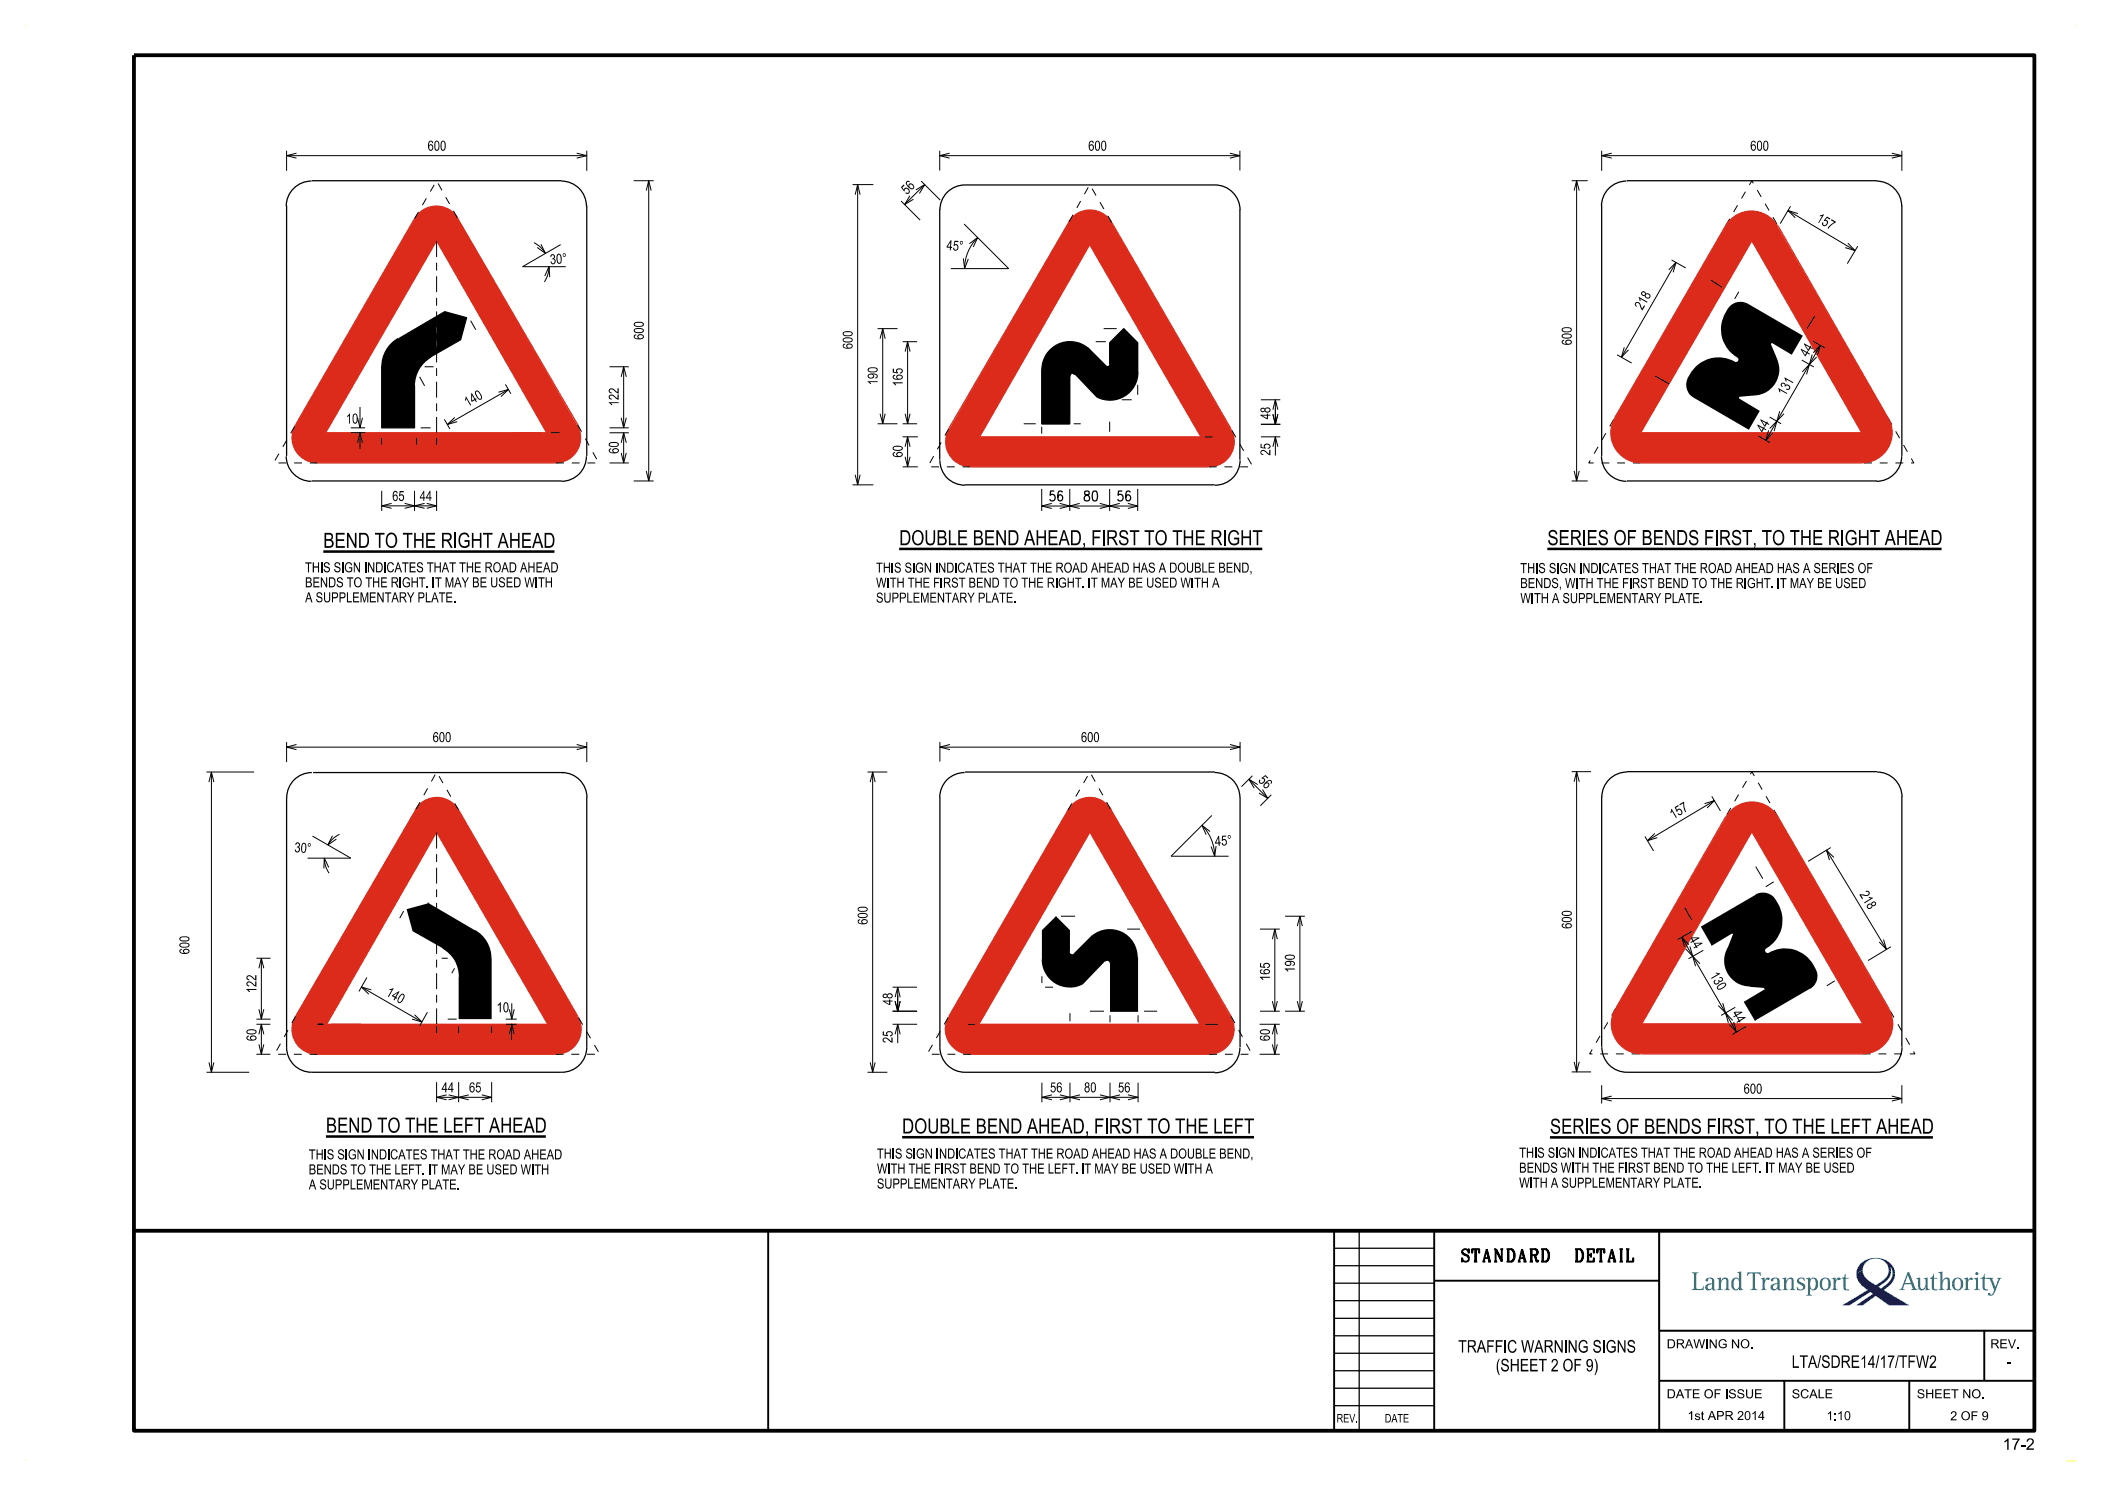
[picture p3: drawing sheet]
<svg xmlns="http://www.w3.org/2000/svg" width="420mm" height="297mm" viewBox="0 0 420 297" stroke-linecap="round" stroke-linejoin="round" font-family="sans-serif">
<g fill="#dc2a1b">
<path d="M83.5 42.9l-.6 .8-23.8 41.3a5 5 0 0 0 4.3 7.5h47.7a5 5 0 0 0 4.3-7.5l-23.8-41.3a5 5 0 0 0-8.1-.8zM87.3 48.1l22 38.4h-44.2z" fill-rule="evenodd"/>
<path d="M214.5 43.3l-.9 1.2-23.9 41.3a5 5 0 0 0 4.4 7.5h47.6a5 5 0 0 0 4.4-7.5l-23.9-41.3a5 5 0 0 0-7.7-1.2zM217.8 48.9l22.3 38.4h-44.3z" fill-rule="evenodd"/>
<path d="M345.8 44.1l-.9 1.1-22.1 38.3a6 6 0 0 0 5.2 9h44.3a6 6 0 0 0 5.1-9l-22.1-38.3a6 6 0 0 0-9.5-1.1zM350.2 48.1l22 38.4h-44.2z" fill-rule="evenodd"/>
<path d="M84 160.7l-1 1.2-23.9 41.3a5 5 0 0 0 4.4 7.5h47.7a5 5 0 0 0 4.3-7.5l-23.8-41.3a5 5 0 0 0-7.7-1.2zM87.3 166.3l22.2 38.4h-44.2z" fill-rule="evenodd"/>
<path d="M214.5 160.7l-1 1.2-23.8 41.3a5 5 0 0 0 4.3 7.5h47.7a5 5 0 0 0 4.3-7.5l-23.8-41.3a5 5 0 0 0-7.7-1.2zM217.9 166.3l22 38.4h-44.2z" fill-rule="evenodd"/>
<path d="M346.1 161.9l-1 1.4-22.2 38.3a6 6 0 0 0 5.2 9h44.3a6 6 0 0 0 5.1-9l-22.1-38.3a6 6 0 0 0-9.3-1.4zM350.2 166.2l22.2 38.4h-44.2z" fill-rule="evenodd"/>
</g>
<path d="M26.8 11h379.9v275h-379.9zM26.8 246h379.9" fill="none" stroke="#000" stroke-width=".76" stroke-linecap="butt"/>
<path d="M153.6 246v40M266.7 246v40M286.7 256h45M286.7 246v40M331.7 246v40M331.7 266h75M331.7 276h75M356.7 276v10M381.7 276v10M396.7 266v10" fill="none" stroke="#000" stroke-width=".38"/>
<path d="M5 5h.1M414.9 5h.1M5 292h.1M415 292h-1.9" fill="none" stroke="#ff0" stroke-width=".2"/>
<path d="M266.7 260h20M266.7 256.5h20M266.7 253h20M266.7 249.5h20M271.7 246v40M331.7 246h75v20h-75zM266.7 277.5h20M266.7 274h20M266.7 270.5h20M266.7 267h20M266.7 263.5h20M266.7 280.9h20" fill="none" stroke="#000" stroke-width=".25"/>
<g fill="#008c95">
<path d="M338.2 254.3h1.4l-.3 .1-.2 .3v2.8l.1 .1h.9l.2-.1 .2-.4h.1v.7h-2.4l.4-.3v-2.8l-.1-.3z" fill-rule="evenodd"/>
<path d="M341 255.6l-.1 .3 .2 .2 .3-.1 .2-.5h.3l.3 .2 .1 .8-.6 .1a.71 .71 0 0 0-.8 .5 .71 .71 0 0 0 .5 .9 .71 .71 0 0 0 .9-.5l.2 .4 .6-.1-.4-.2-.1-1.9-.5-.4-.6 .1zM341.5 256.9l.8-.2v.5l-.2 .4-.5 .1-.2-.2-.1-.4z" fill-rule="evenodd"/>
<path d="M343.2 255.5l.8-.2v.7l.5-.6h.8l.2 .5v1.7l.4 .2h-1.2l.4-.3v-1.6l-.2-.3h-.3l-.3 .3-.3 .6v1l.4 .3h-1.2l.4-.2v-1.8z" fill-rule="evenodd"/>
<path d="M347.3 254.3l.8-.2v3.4l.4 .3-.8 .1-.1-.4-.1 .3-.4 .1a1.35 1.35 0 0 1-.8-2.2l.3-.3 .5-.1 .6 .5v-1.2zM346.9 255.6l-.3 .5v1.2a.51 .51 0 0 0 .7 .4 .51 .51 0 0 0 .3-.7l-.1-1.2-.3-.3z" fill-rule="evenodd"/>
<path d="M349.3 254.3h2.7v.7h-.1l-.3-.4-.8-.1v2.9l.2 .3 .4 .1h-1.6l.4-.1 .2-.2v-3l-.8 .1-.2 .4h-.1z" fill-rule="evenodd"/>
<path d="M352 255.5l.8-.2v.6l.5-.5h.4l-.1 .4-.5-.1-.3 .5v1.4l.4 .2h-1.2l.4-.2v-1.9z" fill-rule="evenodd"/>
<path d="M354.2 255.5l.9-.2 .5 .3 .1 2 .4 .2-.5 .1-.3-.4-.4 .4h-.5l-.4-.4a.92 .92 0 0 1 1.1-1h.2v-.6l-.2-.4h-.5l-.3 .6a.28 .28 0 0 1-.3-.2 .28 .28 0 0 1 .2-.4zM354.6 256.8l-.2 .3 .1 .4 .1 .2 .5-.1 .2-.4v-.5z" fill-rule="evenodd"/>
<path d="M356.3 255.5l.8-.2v.7l.3-.4 .3-.2h.7l.2 .5v1.6l.4 .3h-1.2l.3-.3v-1.7l-.1-.2h-.4l-.2 .3-.3 .6v1l.4 .3h-1.2l.4-.2v-1.9z" fill-rule="evenodd"/>
<path d="M359.3 255.7l.6-.4 .8 .1 .1 .6-.6-.5h-.4l-.2 .3 .2 .4 .8 .4 .3 .3v.5l-.4 .4-.4 .1-.9-.1v-.6l.6 .5h.4l.3-.3-.2-.4-1-.6z" fill-rule="evenodd"/>
<path d="M361 255.5l.4 .3v2.9l-.4 .3h1.3l-.5-.4v-1.1l.3 .3 .3 .1a1.35 1.35 0 0 0 .8-2.2l-.6-.4-.4 .1-.3 .3-.1-.4zM362.1 255.7l.1-.1a.79 .79 0 0 1 .8 1.1l-.2 .8a.52 .52 0 0 1-.7 .1 .52 .52 0 0 1-.2-.6v-.9z" fill-rule="evenodd"/>
<path d="M364.2 255.5l.7-.2a1.15 1.15 0 0 1 1.1 1.3h-.5l-.1-.8a.65 .65 0 0 0-.9-.1 .65 .65 0 0 0-.3 .8v.1h-.4l.1-.6z" fill-rule="evenodd"/>
<path d="M363.8 256.6h.4l.2 .8a.64 .64 0 0 0 .8 .2 .64 .64 0 0 0 .3-.8v-.2h.5l-.1 .6-.2 .4a1.11 1.11 0 0 1-1.3 .2 1.11 1.11 0 0 1-.6-1.2z" fill-rule="evenodd"/>
<path d="M366.1 255.5l.9-.2v.6l.2-.4 .4-.2a.29 .29 0 0 1 .3 .5 .28 .28 0 0 1-.5-.1l-.3 .2-.1 .5v1.2l.4 .2h-1.3l.4-.2v-1.9z" fill-rule="evenodd"/>
<path d="M368.8 254.6h.1v.8h.6v.2h-.6v1.8l.2 .3h.5v.2h-.6a.59 .59 0 0 1-.5-.8v-1.5h-.3v-.2l.5-.2z" fill-rule="evenodd"/>
<path d="M381.4 254.2l-1.2 3.2-.6 .4h1.2l-.4-.2 .3-.9h1.4l.3 .9-.4 .2h1.4l-.6-.6-1.2-3zM381.4 254.8l.6 1.7h-1.2z" fill-rule="evenodd"/>
<path d="M383 255.5l.9-.2v1.9l.2 .4h.3l.4-.3 .2-.6-.1-1-.4-.2 .8-.2v2.1l.5 .4-.8 .1v-.6l-.6 .6-.7-.1-.3-.6v-1.4z" fill-rule="evenodd"/>
<path d="M386.5 254.6h.1v.8h.7v.2h-.7v1.9l.3 .2h.4l-.1 .2-.7-.1-.3-.3v-1.9h-.4v-.2l.5-.2z" fill-rule="evenodd"/>
<path d="M387.5 254.3l.8-.2v1.9l.6-.6 .4-.1 .4 .2 .1 2.1 .4 .2h-1.3l.5-.3v-1.6l-.2-.3h-.3l-.3 .3-.3 .6v1.1l.4 .2h-1.2l.4-.2v-3z" fill-rule="evenodd"/>
<path d="M390.2 256.6h.5l.1 .8a.64 .64 0 0 0 .9 .2 .64 .64 0 0 0 .3-.8v-.2h.5l-.1 .6-.3 .4a1.11 1.11 0 0 1-1.3 .2 1.11 1.11 0 0 1-.6-1.2z" fill-rule="evenodd"/>
<path d="M390.6 255.7l.2-.3 .5-.1a1.15 1.15 0 0 1 1.2 1.3h-.5l-.2-.8a.62 .62 0 0 0-.7-.2 .62 .62 0 0 0-.4 .7v.3h-.5l.1-.6z" fill-rule="evenodd"/>
<path d="M392.6 255.5l.8-.2v.6l.2-.4 .5-.2a.27 .27 0 0 1 .2 .5 .27 .27 0 0 1-.5-.1l-.2 .2-.2 .5v1.2l.4 .2h-1.2l.4-.2v-1.9z" fill-rule="evenodd"/>
<path d="M394.6 255.5l.8-.2v2.3l.4 .2h-1.2l.4-.3v-1.7z" fill-rule="evenodd"/>
<path d="M396.6 254.6h.2v.8h1.2v.2h-1.2v1.9l.3 .2h.3l-.1 .2-.8-.2-.2-2.1h-.4v-.2l.6-.2z" fill-rule="evenodd"/>
<path d="M397.4 255.4l1.1 .1a.27 .27 0 0 0-.2 .2 .27 .27 0 0 0 .1 .3l.5 1.2 .6-1.5-.3-.3h1l-.5 .4-1.2 2.9-.4 .3-.5-.1-.2-.2 .1-.3a.28 .28 0 0 1 .3 .1 .28 .28 0 0 1 .1 .2l.4-.1 .3-.8-.8-2.1-.4-.1z" fill-rule="evenodd"/>
<circle cx="395.2" cy="254.5" r=".31"/>
</g>
<g fill="#171c8f">
<path d="M371.1 254.6l1.3-.7a3.6 3.6 0 0 0 2.7 2.9l.4-.3a3.4 3.4 0 0 0 2.1-2.6l.4 .2a3.7 3.7 0 0 1-2.2 2.9l-.3 .2 .5 .3 .8-.5a3 3 0 0 0 1.5-2.4h.5a4 4 0 0 1-2.2 3.2l5 3.1h-4l-2.6-1.9-2.6 1.9h-1.3l3.3-2.3-.5-.4-4.2 2.7h-1.4l5-3.1-.2-.2a3.8 3.8 0 0 1-2-3z" fill-rule="evenodd"/>
<path d="M372.1 252.4a4.3 4.3 0 0 1 6.6 1.4l.1 .8h-.5l-.1-.8-.3-.6 .1 .9-.4-.2a2.63 2.63 0 0 0-2.6-2.4 2.63 2.63 0 0 0-2.6 2.4l-1.3 .7 .3-1.3z" fill-rule="evenodd"/>
</g>
<g fill="none" stroke="#000" stroke-width=".25">
<path d="M62.2 36.2a5.1 5.1 0 0 0-5 5M62.3 36.1h50M112.3 36.2a5 5 0 0 1 4.9 5M325.1 36.2a5 5 0 0 0-5 5M325.2 36.1h50M375.1 36.2a5.1 5.1 0 0 1 5.1 5M57.3 41.1v50M117.3 41.1v50M187.9 41.9v50M187.9 42a5 5 0 0 1 5-5h50a5.1 5.1 0 0 1 5 5M247.9 41.9v50M320.2 41.1v50"/>
<path d="M380.2 41.1v50M79.6 67.7a6.7 6.7 0 0 0-3.3 5.6v12.2h6.6v-8.4a6.7 6.7 0 0 1 3.2-5.8l6-3.4 1.2-4.4-4.4-1.2-9.2 5.4M209.8 70a5.7 5.7 0 0 1 7.7-.5l3.6 3.6a.44 .44 0 0 0 .5 .2 .44 .44 0 0 0 .2-.6v-4.2l2.8-2.8 2.8 2.8v5.8a5.5 5.5 0 0 1-8.1 5l-4.5-4.6-.1 .1a.48 .48 0 0 0-.5-.1 .48 .48 0 0 0-.3 .4v9.6h-5.7v-10.8a6 6 0 0 1 1.6-3.9zM57.2 91.2a5.1 5.1 0 0 0 5 5M62.3 96.1h50M117.2 91.2a5 5 0 0 1-4.9 5M187.9 92a4.9 4.9 0 0 0 5 5M192.9 96.9h50M208.2 84.7h5.7M247.9 92a5 5 0 0 1-5 5M320.1 91.2a5 5 0 0 0 5 5M325.2 96.1h50"/>
<path d="M380.2 91.2a5.1 5.1 0 0 1-5.1 5M57.3 159.3v50a5 5 0 0 0 5 5h50a5 5 0 0 0 5-5v-50M62.3 154.4a5 5 0 0 0-5 5M62.6 154.4h50M112.3 154.4a5 5 0 0 1 5 5M187.9 159.3v50a5 5 0 0 0 5 5h50M192.8 154.4a4.9 4.9 0 0 0-4.9 5M192.9 154.3h50M242.9 154.4a5 5 0 0 1 5 5M247.9 159.3v50M320.2 159.2v50M325.2 154.2h50"/>
<path d="M325.2 154.3a5.1 5.1 0 0 0-5 5M375.2 154.3a5 5 0 0 1 5 5M380.2 159.2v50M85.5 180.5h.2M63.5 204.7h1.2M221.9 202.1h5.6M221.9 201.9h5.6M247.9 209.4a5.1 5.1 0 0 1-5 5M320.2 209.3a5 5 0 0 0 5 5h50a4.9 4.9 0 0 0 5-5M350.8 203.8h.2"/>
</g>
<g fill="none" stroke="#dc2a1b" stroke-width=".25">
<path d="M82.9 43.7l-23.8 41.2M82.9 43.7a5 5 0 0 1 8.7 0M87.3 48.1l22 38.4h-44.2zM91.5 43.7l24 41.2M213.6 44.5a5 5 0 0 1 8.6 0M213.6 44.5l-23.9 41.2M217.8 48.9l22.3 38.4h-44.3zM222.2 44.5l23.9 41.2M344.9 45.2a6 6 0 0 1 10.4 0M345 45.1l-22.2 38.4M350.2 48.1l22 38.4h-44.2zM355.4 45.1l22 38.4a6 6 0 0 1-5.1 9"/>
<path d="M59.1 85a5 5 0 0 0 4.3 7.5M115.4 85a5 5 0 0 1-4.3 7.5h-47.6M189.7 85.8a5 5 0 0 0 4.4 7.5M194.1 93.3h47.6M246.1 85.8a5 5 0 0 1-4.4 7.5M322.8 83.5a6 6 0 0 0 5.2 9h44.2M83 161.9a5 5 0 0 1 8.7 0M83.1 161.9l-24 41.3a5 5 0 0 0 4.3 7.5h47.7M87.3 166.3l22.2 38.4h-44.2zM91.7 161.9l23.8 41.2M213.5 161.9a5 5 0 0 1 8.7 0M213.5 161.9l-23.8 41.2"/>
<path d="M217.9 166.3l22 38.4h-44.2zM222.1 161.9l24 41.2M345 163.2l-22.1 38.4a6 6 0 0 0 5.2 9M345.1 163.3a6 6 0 0 1 10.3 0M350.2 166.2l22.2 38.4h-44.2zM355.4 163.2l22.2 38.4M115.5 203.2a5 5 0 0 1-4.3 7.5M189.7 203.2a5 5 0 0 0 4.3 7.5M246 203.2a5 5 0 0 1-4.3 7.5h-47.6M328.2 210.6h44.2M377.5 201.6a6 6 0 0 1-5.1 9"/>
</g>
<g fill="none" stroke="#000" stroke-width=".2" stroke-dasharray="1.6 1.6" stroke-linecap="butt">
<path d="M82.9 43.7l4.4-7.6 4.2 7.6M222.2 44.5l-4.4-7.6-4.2 7.6M345 45.1l5.2-9 5.2 9M63.5 92.5h-8.8l4.4-7.6M115.5 84.9l4.2 7.6h-8.6M189.7 85.7l-4.2 7.6h8.6M241.7 93.3h8.8l-4.4-7.6M328 92.5h-10.4l5.2-9M377.4 83.5l5.2 9h-10.4M91.7 161.9l-4.4-7.6-4.2 7.6M213.5 161.9l4.4-7.6 4.2 7.6M355.4 163.2l-5.2-9-5.2 9"/>
<path d="M59.1 203.1l-4.2 7.6h8.6M111.1 210.7h8.8l-4.4-7.6M194.1 210.7h-8.8l4.4-7.6M246.1 203.1l4.2 7.6h-8.6M323 201.6l-5.2 9h10.4M372.4 210.6h10.4l-5.2-9"/>
</g>
<g fill="none" stroke="#000" stroke-width=".2">
<path d="M57.3 30.1v4M57.3 31.1h60M59.3 30.6l-2 .5 2 .5M115.3 30.6l2 .5-2 .5M117.3 30.1v4M126.7 36.1h4M129.2 38.1l.5-2 .5 2M129.7 36.1v60M170.4 36.9h4.2M171 38.9l.5-2 .4 2M171.4 36.9v60M181.9 39.1l-1.1 1.8 1.8-1.1"/>
<path d="M183.1 38l1.8-1.1-1.1 1.8M184.1 36.2l3.9 3.8M184.9 36.9l-4.1 4M187.9 31.1h60M187.9 30.1v4M189.8 30.6l-1.9 .5 1.9 .5M245.9 30.6l2 .5-2 .5M247.9 30.1v4M314.2 36.1h3.2M314.7 38.1l.5-2 .5 2M315.2 36.1v60M320.2 31.1h60"/>
<path d="M320.2 30.1v4M322.2 30.6l-2 .5 2 .5M378.2 30.6l2 .5-2 .5M380.2 30.1v4M106.8 48.5l1.3 .9 .9 1.3M108.1 48.8l.9 1.9-1.6-1.2M108.9 55.2l.8-1.9 .2 2.1M109.7 53.3l-.2 1.6-.7 1.4M112.1 48.9l-7.6 4.4h8.6M180.1 40.2l3.8 3.8M192.6 51.6l.2 2.1 .8-2M192.7 44.8l8.9 8.9h-11.5"/>
<path d="M193.8 48.7l1.6-1.2-.8 1.9M195.4 47.5a8.8 8.8 0 0 0-2.6 6.2M333.6 53.9l1.4-1.4-.5 1.9M334.2 52l2.8 1.5M335 52.5l-10.9 18.9M342 56l2.2 1.4M347.6 58.3l-.8 1.4M357.4 42.1l13.4 8M357.9 41.2l-2 3.5M359.4 42.7l-2-.6 1.5 1.4M369.4 48.6l1.4 1.5-1.9-.6M371.4 49.2l-2.1 3.5"/>
<path d="M83.9 75.3l1 1.8M84.9 73.3h1.8M94.1 64.1l1 1.8M99.7 78.4l1.9-.5-1.4 1.4M101 76.8l1.1 1.9M101.6 77.9l-12.2 6.9M121.8 73.3h3.9M124.2 75.3l.5-2 .5 2M124.7 73.3v12.2M175.4 65.7h4M175.9 67.7l.6-2 .5 2M176.5 65.7v19"/>
<path d="M180.4 68.3h2.9M180.9 70.3l.5-2 .5 2M181.4 68.3v16.4M219 68.3h2.1M220.6 65.7h2.6M224.3 79.9h1.9M227.4 76.9v2M252.1 79.9h3.8M255 79.9v4.9M323.3 70.9l2.9 1.7M324.7 69.4l-.6 2 1.4-1.5M330.9 75.1l2.8 1.6"/>
<path d="M360.2 72l2.4 1.3M360.3 74.3l1.4-1.5-.6 2M362.3 70.9l-.6 1.9 1.4-1.4M362.4 68.2l2.4 1.3M362.5 70.5l1.4-1.5-.6 2M362.8 63.1l-1.6 2.6M363.9 69l-10.9 19M70.1 86.5h2.9M70.1 85.5h2.9M71.5 83.5l.5 2 .5-2M71.5 88.5l.5-2 .5 2M72 81.3v4.2"/>
<path d="M72 86.5v3.2M76.3 87.5v1.4M76.3 98.1v4M82.9 98.1v4M83.3 87.5v1.4M84.1 85.5h2M87.3 87.5v1.4M87.3 98.1v4M88.8 83.8l1.1 1.9M90.9 83.4l-1.5 1.4 2-.5M110.1 86.5h1.8M121.8 86.5h3.9"/>
<path d="M121.8 85.5h3.9M121.8 92.5h3.9M124.2 83.5l.5 2 .5-2M124.2 90.5l.5 2 .5-2M124.2 88.5l.5-2 .5 2M124.7 86.5v6M126.7 96.1h4M129.2 94.1l.5 2 .5-2M170.4 96.9h4.2M171 94.9l.4 2 .5-2M175.4 84.7h4M175.9 82.7l.6 2 .5-2"/>
<path d="M180.4 87.3h3.1M180.4 93.3h3.1M180.4 84.7h2.9M180.9 82.7l.5 2 .5-2M180.9 91.3l.5 2 .5-2M180.9 89.3l.5-2 .5 2M181.4 87.3v6M204.6 84.7h2.4M208.2 85.3v1.4M208.2 97.7v4.4M213.9 97.7v4.4M214.6 84.7h1.4"/>
<path d="M221.8 84.3v2M221.8 97.7v4.4M227.4 97.7v4.4M240.8 87.3h1.7M252.1 87.3h3.8M252.1 84.8h3.8M254.5 82.8l.5 2 .4-2M254.5 81.9l.5-2 .4 2M254.5 89.3l.5-2 .4 2M255 87.3v3.7M314.2 96.1h3.2M314.7 94.1l.5 2 .5-2"/>
<path d="M351.5 87.2l2.4 1.3M353.6 86l-.6 2 1.4-1.5M353.8 85.7l1.4-1.5-.6 2M353.8 83.4l2.3 1.3M355.8 82.2l-.6 2 1.4-1.5M76.3 101.1h11M78.3 100.6l-2 .5 2 .5M80.9 100.6l2 .5-2 .5M84.9 100.6l-2 .5 2 .5M85.3 100.6l2 .5-2 .5M208.2 101.1h19.2M210.3 100.6l-2.1 .5 2.1 .5"/>
<path d="M211.8 100.6l2.1 .5-2.1 .5M215.8 100.6l-1.9 .5 1.9 .5M219.9 100.6l1.9 .5-1.9 .5M223.8 100.6l-2 .5 2 .5M225.5 100.6l1.9 .5-1.9 .5M41.3 154.3h9.5M41.8 156.3l.5-2 .5 2M42.3 154.3v60M57.3 148.3v4M57.3 149.3h60M59.3 148.8l-2 .5 2 .5M115.3 148.8l2 .5-2 .5"/>
<path d="M117.3 148.3v4M173.4 154.3h4M174 156.3l.4-2 .5 2M174.4 154.3v60M187.9 149.3h60M187.9 148.3v3.9M189.9 148.8l-2 .5 2 .5M245.9 148.8l2 .5-2 .5M247.9 148.3v3.9M249.7 155.7l3.7 3.9M250.4 155l-2.2 2.2M251.4 156.8l-1.7-1.1 1 1.8"/>
<path d="M252.4 157.8l1 1.8-1.7-1.1M254.1 158.9l-2.1 2.1M314.2 154.2h3.9M314.7 156.2l.5-2 .5 2M315.2 154.2v60M342.2 159.2l1.7 2.9M62.5 167.1l7.6 4.4h-8.6M64.8 171.5l.3 1.6 .7 1.4M65.7 173.4l-.9-1.9-.1 2.1M66.5 167l-1 1.9 1.7-1.2M67.9 166.8l-1.4 .8-1 1.3M240.3 165a8.7 8.7 0 0 1 2.5 6.1"/>
<path d="M241.9 166.2l-1.6-1.2 .8 1.8M242.3 163l-8.2 8.1h11.5M243.1 169.1l-.3 2-.7-1.9M328.8 167.2l1.8 2.9M330.8 166.6l-1.5 1.4 2-.6M340.7 160.6l2-.6-1.5 1.5M342.7 160l-13.4 8M351 173.2l1.4 2.4M354.6 176.2l-1.6 1M365.1 169.9l12 19.9M366 169.4l-4.5 2.8M366.6 171.4l-1.5-1.5 .6 2"/>
<path d="M51.3 191.5h2.8M51.8 193.5l.4-2 .5 2M52.2 191.5v12.2M72.2 197.3l12.1 7M73.3 195.4l-1.5 2.8M74.2 197.8l-2-.5 1.5 1.4M80.7 182.1l-.8 1.4M88.3 191.5h1.2M90.9 193.5l-.6 1M178.4 197.3h4.9M178.9 199.3l.6-2 .5 2M179.5 197.3v4.8"/>
<path d="M208.3 195.1v1.4M208.9 197.3h1.6M212.1 183.1h2.8M225.3 185.7h2.6M251.9 185.7h3.9M254.4 187.7l.4-2 .5 2M254.8 185.7v16.4M256.9 183.1h3.9M259.3 185.1l.6-2 .4 2M259.9 183.1v19M336.7 188.2l-.5-.9 8.7 15.2M336.8 181.4l1.4 2.4"/>
<path d="M337.6 188.8l-1.4-1.5 .6 2M337.8 189.2l.6 1.9-1.4-1.5M338.3 186.1l-3 1.7M339.8 192.6l-1.4-1.5 .5 2M340.5 189.9l-3 1.7M366.8 196l-1.6 1M376.5 187.8l.6 2-1.4-1.5M378 189.2l-4.5 2.8M41.3 214.3h8.5M41.8 212.3l.5 2 .5-2M51.3 204.7h2.7M51.3 210.7h2.7"/>
<path d="M51.3 203.7h2.8M51.8 206.7l.4-2 .5 2M51.8 201.7l.4 2 .5-2M51.8 208.7l.4 2 .5-2M52.2 204.7v6M82.9 202.8l1.4 1.5-1.9-.6M85.4 202.3l-1.5 2.8M87.3 205.1v1.4M87.3 216.3v4M87.3 219.3h11M89.3 218.8l-2 .5 2 .5M89.5 203.7h1.8"/>
<path d="M89.7 218.8l2 .5-2 .5M91.7 205.1v1.4M91.7 216.3v4M93.7 218.8l-2 .5 2 .5M96.3 218.8l2 .5-2 .5M98.3 205.1v1.4M98.3 216.3v4M101.1 203.7h2.2M101.1 204.7h2.2M101.8 201.7l.5 2 .5-2M101.8 206.7l.5-2 .5 2M102.3 200.5v3.2"/>
<path d="M102.3 204.7v3.2M173.4 214.3h4M174 212.3l.4 2 .5-2M178.4 202.1h4.9M178.4 204.7h4.9M178.9 200.1l.6 2 .5-2M178.9 206.7l.6-2 .5 2M179.5 204.7v3.8M193.5 204.7h1.4M208.3 216.4v3.9M208.3 219.3h19.2M210.3 218.8l-2 .5 2 .5"/>
<path d="M211.9 218.8l2 .5-2 .5M213.9 202.5v1.6M213.9 216.4v3.9M215.9 218.8l-2 .5 2 .5M217.9 202.1h2.8M219.9 218.8l2 .5-2 .5M221.9 202.9v1.4M221.9 216.4v3.9M223.9 218.8l-2 .5 2 .5M225.5 218.8l2 .5-2 .5M227.5 202.9v1.4M227.5 216.4v3.9"/>
<path d="M228.7 202.1h2.6M240.9 204.7h2.6M251.8 204.7h4M251.8 210.7h4M251.9 202.1h3.9M254.4 200.1l.4 2 .5-2M254.4 208.7l.4 2 .5-2M254.4 206.7l.4-2 .5 2M254.8 204.7v6M256.9 202.1h3.9M259.3 200.1l.6 2 .4-2M314.2 214.2h3.9"/>
<path d="M314.7 212.2l.5 2 .5-2M320.2 216.9v3.7M320.2 219.6h60M322.2 219.1l-2 .5 2 .5M344.4 200.5l.5 2-1.4-1.5M344.9 202.5l2.2 3.8M344.9 202.5l.4 .6M346.4 203.9l-1.5-1.4 .6 1.9M346.6 204.3l.5 2-1.4-1.5M346.9 201.3l-2.8 1.6M349.1 205.1l-2.8 1.7M378.2 219.1l2 .5-2 .5"/>
<path d="M380.2 216.9v3.7"/>
</g>
<path d="M87.3 86.5v-38.4M87.3 204.7v-38.4" fill="none" stroke="#000" stroke-width=".2" stroke-dasharray="3.2 1.1 1.6 1.1" stroke-linecap="butt"/>
<g fill="#000">
<path d="M78.3 68.7l1.3-1 7.7-4.5v7.4a7.5 7.5 0 0 0-4.4 5.3v9.6h-6.6v-12.2a6.5 6.5 0 0 1 2-4.6z" fill-rule="evenodd"/>
<path d="M87.3 63.2l1.6-.9 4.4 1.2-1.2 4.4-4.8 2.7z" fill-rule="evenodd"/>
<path d="M121.8 79a1.04 1.04 0 0 1 1.4 .5l.2 .1v-.8h.3v1.1l-.4-.1a1.3 1.3 0 0 0-1.3-.7l-.1 .4 .4 .2v.2l-.5-.2a.51 .51 0 0 1 0-.7z" fill-rule="evenodd"/>
<path d="M121.8 77.7a1.39 1.39 0 0 1 1.6 .7v-.8h.3v1.1l-.6-.3a.81 .81 0 0 0-1.2-.4v.2l.4 .2v.2l-.5-.1a.47 .47 0 0 1 0-.8z" fill-rule="evenodd"/>
<path d="M126.8 67l-.1 .3a1.16 1.16 0 0 0 1.6 .5 .55 .55 0 0 0 .4-.8 .55 .55 0 0 0-.8-.2 .43 .43 0 0 0-.5 .3 .43 .43 0 0 0 .3 .5 .45 .45 0 0 1-.6 0 .45 .45 0 0 1-.1-.5l.2-.1v-.2zM127.6 67.2a.44 .44 0 0 1 .6-.2 .44 .44 0 0 1 .2 .4 .45 .45 0 0 1-.5 .2 .45 .45 0 0 1-.3-.4z" fill-rule="evenodd"/>
<path d="M126.8 65.8a.57 .57 0 0 0 .1 .7 .57 .57 0 0 0 .6 .1h.5a.52 .52 0 0 0 .7-.5 .52 .52 0 0 0-.6-.5h-.9zM127 65.8a1.35 1.35 0 0 1 1.5 .3 1.2 1.2 0 0 1-1.6 0z" fill-rule="evenodd"/>
<path d="M126.8 64.5a.53 .53 0 0 0 0 .7 .53 .53 0 0 0 .7 .1h.5a.55 .55 0 0 0 .7-.6 .55 .55 0 0 0-.8-.4zM126.9 64.7a1.74 1.74 0 0 1 1.6 0v.1a1.2 1.2 0 0 1-1.6 0z" fill-rule="evenodd"/>
<path d="M168.6 68.8l-.1 .3a1.16 1.16 0 0 0 1.6 .5 .55 .55 0 0 0 .3-.7 .55 .55 0 0 0-.8-.2 .46 .46 0 0 0-.4 .3 .46 .46 0 0 0 .2 .5 .47 .47 0 0 1-.5 0 .47 .47 0 0 1-.2-.5l.2-.1v-.2zM169.5 68.9h.5a.36 .36 0 0 1 .2 .5 .36 .36 0 0 1-.6 .1l-.2-.3z" fill-rule="evenodd"/>
<path d="M168.5 67.7a.6 .6 0 0 0 .1 .6 .6 .6 0 0 0 .6 .2l.6-.1a.54 .54 0 0 0 .6-.5 .54 .54 0 0 0-.7-.5h-.7zM168.7 67.8a1.77 1.77 0 0 1 1.5 0l.1 .1a1.24 1.24 0 0 1-1.7 0z" fill-rule="evenodd"/>
<path d="M168.5 66.5a.58 .58 0 0 0 .1 .6 .58 .58 0 0 0 .6 .1h.6a.49 .49 0 0 0 .6-.3 .49 .49 0 0 0-.2-.6l-1.1-.1zM168.7 66.6a1.77 1.77 0 0 1 1.5 0l.1 .1a1.24 1.24 0 0 1-1.7 0z" fill-rule="evenodd"/>
<path d="M173.6 73.6a.54 .54 0 0 0 0 .7 .54 .54 0 0 0 .6 .1h.6a.54 .54 0 0 0 .7-.6 .54 .54 0 0 0-.8-.4zM173.7 73.8a1.31 1.31 0 0 1 1.6 .1 1.14 1.14 0 0 1-1.6 .1z" fill-rule="evenodd"/>
<path d="M173.5 74.9a.6 .6 0 0 0 .5 .8 .6 .6 0 0 0 .7-.7l-.1-.2a.45 .45 0 0 1 .5 .1 .45 .45 0 0 1 .1 .5l-.3 .1 .1 .2a.51 .51 0 0 0 .5-.6 .51 .51 0 0 0-.7-.4h-.8zM173.8 74.9a.39 .39 0 0 1 .5-.1 .39 .39 0 0 1 .1 .6l-.3 .1-.3-.1-.2-.2z" fill-rule="evenodd"/>
<path d="M173.4 76.2h2v.2h-1.5l.3 .4h-.3z" fill-rule="evenodd"/>
<path d="M178.6 75l-.1 .5a1.44 1.44 0 0 0 2 0 .63 .63 0 0 0-.7-.6 .63 .63 0 0 0-.6 .7l.2 .1a.46 .46 0 0 1-.5 0 .46 .46 0 0 1-.1-.5l.2-.1-.1-.2zM179.4 75.2a.44 .44 0 0 1 .5-.2 .44 .44 0 0 1 .3 .5 .45 .45 0 0 1-.5 .2 .45 .45 0 0 1-.3-.5z" fill-rule="evenodd"/>
<path d="M178.5 73.7h.2v.6l.5 .1a.63 .63 0 0 1 .4-.8 .63 .63 0 0 1 .8 .2v.6l-.5 .3v-.2l.3-.1a.43 .43 0 0 0-.4-.6 .43 .43 0 0 0-.5 .5l.2 .1v.2l-1-.1z" fill-rule="evenodd"/>
<path d="M178.4 76.4h2v.2h-1.5l.3 .4h-.3z" fill-rule="evenodd"/>
<path d="M209.8 70a5.6 5.6 0 0 1 7.6-.5l3.7 3.6a.45 .45 0 0 0 .5 .1 .45 .45 0 0 0 .2-.5v-4.2l2.8-2.8 2.8 2.8 .1 5.9a5.6 5.6 0 0 1-8.2 5l-4.5-4.7-.1 .1a.48 .48 0 0 0-.5-.1 .48 .48 0 0 0-.3 .4v9.6h-5.7l.1-10.8a5.7 5.7 0 0 1 1.5-3.9z" fill-rule="evenodd"/>
<path d="M312.3 68l-.1 .4a1.28 1.28 0 0 0 2 .1 .63 .63 0 0 0-.7-.6 .63 .63 0 0 0-.6 .7l.3 .1a.46 .46 0 0 1-.6 0 .46 .46 0 0 1-.1-.5l.2-.1v-.2zM313.2 68.2a.43 .43 0 0 1 .6-.2 .43 .43 0 0 1 .2 .5 .42 .42 0 0 1-.6 .2 .42 .42 0 0 1-.2-.5z" fill-rule="evenodd"/>
<path d="M312.3 66.8a.49 .49 0 0 0-.1 .6 .49 .49 0 0 0 .6 .3 1.08 1.08 0 0 0 1.4-.5 1.29 1.29 0 0 0-1.6-.5zM312.5 66.9h1.2l.3 .3a1.2 1.2 0 0 1-1.6 0z" fill-rule="evenodd"/>
<path d="M312.3 65.6a.53 .53 0 0 0 0 .7 .53 .53 0 0 0 .7 .1h.5a.54 .54 0 0 0 .7-.6 .54 .54 0 0 0-.8-.4zM312.4 65.8a1.52 1.52 0 0 1 1.6 0v.1a1.2 1.2 0 0 1-1.6 0z" fill-rule="evenodd"/>
<path d="M345.9 61.2a3 3 0 0 1 3.5-.5l11 6.4-2.2 3.8-3.9-2.3h-.2l-.1 .3 1.3 3a5.2 5.2 0 0 1-4.3 7.1l-3.2 .3-.2 .2 .1 .2 4.1 2.4-2.2 3.8-11-6.4a3 3 0 0 1-1.1-4.1 6.7 6.7 0 0 1 9.5-3 .49 .49 0 0 0 .5-.4 .49 .49 0 0 0-.2-.6 6.6 6.6 0 0 1-1.4-10.2z" fill-rule="evenodd"/>
<path d="M121.8 89.7l-.1 .3a1.19 1.19 0 0 0 1.8 .4 .54 .54 0 0 0 .1-.7 .54 .54 0 0 0-.7-.1 .43 .43 0 0 0-.5 .3 .43 .43 0 0 0 .3 .5 .46 .46 0 0 1-.6 0 .46 .46 0 0 1-.1-.6h.2v-.2zM122.7 89.8a.43 .43 0 0 1 .6-.1 .43 .43 0 0 1 .2 .5 .49 .49 0 0 1-.5 .2 .49 .49 0 0 1-.4-.4z" fill-rule="evenodd"/>
<path d="M121.8 88.5a.53 .53 0 0 0 0 .7 .53 .53 0 0 0 .7 .2l.5-.1a.54 .54 0 0 0 .7-.5 .54 .54 0 0 0-.8-.5zM121.9 88.7a1.77 1.77 0 0 1 1.6 0v.2a1.2 1.2 0 0 1-1.6 0z" fill-rule="evenodd"/>
<path d="M121.7 80.4h2v.2h-1.6l.3 .4h-.2z" fill-rule="evenodd"/>
<path d="M178.6 90.5l-.2 .3a1.16 1.16 0 0 0 1.7 .5 .55 .55 0 0 0 .3-.7 .55 .55 0 0 0-.8-.3 .43 .43 0 0 0-.4 .4 .43 .43 0 0 0 .2 .5 .45 .45 0 0 1-.5-.1 .45 .45 0 0 1-.1-.5l.2-.1-.1-.2zM179.4 90.7a.44 .44 0 0 1 .5-.2 .44 .44 0 0 1 .3 .5 .45 .45 0 0 1-.5 .1 .45 .45 0 0 1-.3-.4z" fill-rule="evenodd"/>
<path d="M178.5 89.4a.57 .57 0 0 0 .1 .6 .57 .57 0 0 0 .6 .1h.6a.52 .52 0 0 0 .7-.4 .52 .52 0 0 0-.6-.6h-.8zM178.8 89.4a1.35 1.35 0 0 1 1.5 .2 1.2 1.2 0 0 1-1.7 0z" fill-rule="evenodd"/>
<path d="M252.1 81.6a.48 .48 0 0 0 .1 .7 .48 .48 0 0 0 .7-.1 .59 .59 0 0 0 .9 .2 .59 .59 0 0 0 0-.9 .59 .59 0 0 0-.9 .2l-.3-.2zM252.2 81.9a.29 .29 0 0 1 .5 0 .29 .29 0 0 1-.5 0zM253.1 81.7a.37 .37 0 0 1 .5-.1 .37 .37 0 0 1 .1 .6 .38 .38 0 0 1-.5 0 .38 .38 0 0 1-.1-.5z" fill-rule="evenodd"/>
<path d="M252 88.7h.2v.7l.5 .1a.61 .61 0 0 1 .7-.8 .61 .61 0 0 1 .4 .9l-.4 .1v-.2l.3-.1a.4 .4 0 0 0-.4-.5 .4 .4 0 0 0-.3 .5v.3l-1-.2z" fill-rule="evenodd"/>
<path d="M252.1 90.1a1.42 1.42 0 0 1 1.6 .6v-.8h.3v1.1l-.5-.2a1.29 1.29 0 0 0-1.3-.6v.4l.4 .2-.1 .1-.5-.3z" fill-rule="evenodd"/>
<path d="M252 82.9v.1l1.3 .8h.2v-.7h.5v-.2h-.5v-.2h-.2v.2zM252.3 83.1h1v.5z" fill-rule="evenodd"/>
<path d="M36 189.8l-.2 .3a1.28 1.28 0 0 0 2.1 .2 .62 .62 0 0 0-.7-.7 .62 .62 0 0 0-.6 .7l.2 .2a.46 .46 0 0 1-.5-.1 .46 .46 0 0 1-.1-.5l.2-.1-.1-.2zM36.9 189.9a.43 .43 0 0 1 .5-.1 .43 .43 0 0 1 .2 .5 .42 .42 0 0 1-.5 .1 .42 .42 0 0 1-.2-.5z" fill-rule="evenodd"/>
<path d="M36 188.6a.54 .54 0 0 0 0 .7 .54 .54 0 0 0 .7 .1h.5a.51 .51 0 0 0 .7-.5 .51 .51 0 0 0-.6-.5h-.8zM36.1 188.8a1.74 1.74 0 0 1 1.5 0l.1 .1a1.2 1.2 0 0 1-1.6 0z" fill-rule="evenodd"/>
<path d="M36 187.3a.54 .54 0 0 0 0 .7 .54 .54 0 0 0 .7 .2h.5a.54 .54 0 0 0 .7-.6 .54 .54 0 0 0-.8-.5zM36.1 187.5a1.31 1.31 0 0 1 1.6 .1l-.1 .2a1.79 1.79 0 0 1-1.5 0z" fill-rule="evenodd"/>
<path d="M49.4 196.3a1.43 1.43 0 0 1 1.6 .6v-.8h.3v1.1l-.5-.1a1.27 1.27 0 0 0-1.2-.7l-.1 .4 .3 .2v.2l-.4-.2a.47 .47 0 0 1 0-.7z" fill-rule="evenodd"/>
<path d="M49.4 195a1.43 1.43 0 0 1 1.6 .7v-.8h.3v1.1l-.6-.3a.85 .85 0 0 0-1.2-.4v.2l.3 .2v.2l-.4-.1a.47 .47 0 0 1 0-.8z" fill-rule="evenodd"/>
<path d="M49.2 197.7h2.1v.2h-1.6l.3 .4h-.3z" fill-rule="evenodd"/>
<path d="M81.3 181.7l4.4-1.2 9.2 5.4a6.3 6.3 0 0 1 3.4 5.6v12.2h-6.6v-8.4a6.5 6.5 0 0 0-3.2-5.8l-6-3.4z" fill-rule="evenodd"/>
<path d="M171.6 183.9l-.2 .3a1.16 1.16 0 0 0 1.7 .5 .55 .55 0 0 0 .3-.8 .55 .55 0 0 0-.8-.2 .46 .46 0 0 0-.4 .4 .46 .46 0 0 0 .2 .5 .47 .47 0 0 1-.5-.1 .47 .47 0 0 1-.2-.5l.2-.1v-.2zM172.5 184a.43 .43 0 0 1 .5-.1 .43 .43 0 0 1 .2 .5 .42 .42 0 0 1-.5 .1 .42 .42 0 0 1-.2-.5z" fill-rule="evenodd"/>
<path d="M171.5 182.7a.6 .6 0 0 0 .1 .7 .6 .6 0 0 0 .6 .1h.6a.54 .54 0 0 0 .6-.6 .54 .54 0 0 0-.7-.4h-.7zM171.7 182.8a1.77 1.77 0 0 1 1.5 0l.1 .2a1.24 1.24 0 0 1-1.7 0z" fill-rule="evenodd"/>
<path d="M171.5 181.5a.58 .58 0 0 0 .1 .6 .58 .58 0 0 0 .6 .1h.6a.54 .54 0 0 0 .6-.6 .54 .54 0 0 0-.7-.4l-.7 .1zM171.7 181.6a1.77 1.77 0 0 1 1.5 0l.1 .1a1.24 1.24 0 0 1-1.7 0z" fill-rule="evenodd"/>
<path d="M176.6 198.7a.46 .46 0 0 0 .1 .7 .46 .46 0 0 0 .6-.2 .58 .58 0 0 0 .9 .3 .58 .58 0 0 0 0-.9 .58 .58 0 0 0-.9 .2l-.3-.2zM176.6 199a.3 .3 0 0 1 .6 0 .3 .3 0 0 1-.6 0zM177.5 199a.4 .4 0 0 1 .8 0 .4 .4 0 0 1-.8 0z" fill-rule="evenodd"/>
<path d="M211 183.2h.2v.2h-.2z" fill-rule="evenodd"/>
<path d="M208.3 185.9l2.8-2.8 2.8 2.8v4.2a.45 .45 0 0 0 .2 .6 .45 .45 0 0 0 .6-.2l3.6-3.5a5.6 5.6 0 0 1 6-.8 5.6 5.6 0 0 1 3.2 5.1v10.8h-5.6l-.1-9.6a.57 .57 0 0 0-.9-.4l-4.4 4.6a5.6 5.6 0 0 1-8.2-5z" fill-rule="evenodd"/>
<path d="M252 193.8l-.1 .5a1.45 1.45 0 0 0 2 0 .62 .62 0 0 0-.7-.6 .62 .62 0 0 0-.6 .7l.2 .2a.47 .47 0 0 1-.5-.1 .47 .47 0 0 1-.2-.5l.2-.1v-.2zM252.8 194.1a.42 .42 0 0 1 .6-.3 .42 .42 0 0 1 .1 .6 .45 .45 0 0 1-.5 .1 .45 .45 0 0 1-.2-.4z" fill-rule="evenodd"/>
<path d="M251.9 192.5h.2v.6l.5 .1a.65 .65 0 0 1 .5-.8 .65 .65 0 0 1 .8 .6l-.2 .3-.4 .2v-.2l.3-.1a.4 .4 0 0 0-.4-.6 .4 .4 0 0 0-.3 .7v.2l-1-.2z" fill-rule="evenodd"/>
<path d="M251.8 195.2h2.1v.2h-1.6l.3 .4h-.3z" fill-rule="evenodd"/>
<path d="M257 191a.49 .49 0 0 0-.1 .6 .49 .49 0 0 0 .5 .2 1.06 1.06 0 0 0 1.5-.5 1.28 1.28 0 0 0-1.7-.4zM257.1 191.2a1.4 1.4 0 0 1 1.6 .1 1.24 1.24 0 0 1-1.7 0z" fill-rule="evenodd"/>
<path d="M256.9 192.3a.6 .6 0 0 0 .6 .8 .6 .6 0 0 0 .6-.7l-.2-.2h.2a.35 .35 0 0 1 .5 .2 .35 .35 0 0 1-.2 .5v.1a.5 .5 0 0 0 .5-.5 .5 .5 0 0 0-.7-.4h-.8zM257.1 192.4a.43 .43 0 0 1 .5-.2 .43 .43 0 0 1 .2 .6h-.6z" fill-rule="evenodd"/>
<path d="M256.8 193.6h2v.2h-1.5l.3 .4h-.2z" fill-rule="evenodd"/>
<path d="M312.3 184.7l-.1 .3a1.17 1.17 0 0 0 1.6 .5 .55 .55 0 0 0 .4-.8 .55 .55 0 0 0-.8-.2 .45 .45 0 0 0-.5 .4 .45 .45 0 0 0 .3 .5 .47 .47 0 0 1-.6-.1 .47 .47 0 0 1-.1-.5l.2-.1v-.2zM313.1 184.9a.45 .45 0 0 1 .6-.2 .45 .45 0 0 1 .3 .5 .47 .47 0 0 1-.5 .1 .47 .47 0 0 1-.4-.4z" fill-rule="evenodd"/>
<path d="M312.3 183.5a.48 .48 0 0 0-.1 .6 .48 .48 0 0 0 .6 .2 .95 .95 0 0 0 1.4-.7 1.66 1.66 0 0 0-1.9-.1zM312.4 183.7a1.37 1.37 0 0 1 1.6 .1v.1a1.41 1.41 0 0 1-1.6-.1z" fill-rule="evenodd"/>
<path d="M312.2 182.3a.57 .57 0 0 0 .2 .6 .57 .57 0 0 0 .6 .2h.5a.52 .52 0 0 0 .7-.5 .52 .52 0 0 0-.6-.5l-.7-.1zM312.5 182.3h1.2l.3 .3a1.2 1.2 0 0 1-1.6 0z" fill-rule="evenodd"/>
<path d="M340 185.2l10.9-6.4a3 3 0 0 1 4.1 1.1 6.7 6.7 0 0 1-2.1 9.8 .51 .51 0 0 0 .1 .6 .51 .51 0 0 0 .6 .1 6.5 6.5 0 0 1 9.7 4.8 2.8 2.8 0 0 1-1.5 2.4l-11 6.4-2.2-3.8 4-2.3 .1-.2-.1-.3-2.8-.2h.1a5.2 5.2 0 0 1-4.5-7.8l1-2.5-.1-.3-4.1 2.4z" fill-rule="evenodd"/>
<path d="M342.1 188.7h.2v.2h-.2z" fill-rule="evenodd"/>
<path d="M49.4 207.1l-.1 .5a1.46 1.46 0 0 0 2 0 .63 .63 0 0 0-.7-.7 .63 .63 0 0 0-.6 .7l.2 .2a.47 .47 0 0 1-.5 0 .47 .47 0 0 1-.1-.5l.2-.1-.1-.2zM50.2 207.3a.44 .44 0 0 1 .5-.2 .44 .44 0 0 1 .3 .5 .46 .46 0 0 1-.5 .2 .46 .46 0 0 1-.3-.5z" fill-rule="evenodd"/>
<path d="M49.4 205.9a.48 .48 0 0 0-.1 .6 .48 .48 0 0 0 .6 .2 1.08 1.08 0 0 0 1.4-.5 1.29 1.29 0 0 0-1.7-.4zM49.5 206.1a1.37 1.37 0 0 1 1.6 .1v.2a1.41 1.41 0 0 1-1.6-.2z" fill-rule="evenodd"/>
<path d="M176.5 206.2h.2v.6l.5 .1a.63 .63 0 0 1 .3-.8 .63 .63 0 0 1 .9 .2v.5l-.5 .3v-.2l.3-.2a.41 .41 0 0 0-.5-.5 .41 .41 0 0 0-.2 .7v.2l-1-.2z" fill-rule="evenodd"/>
<path d="M176.6 207.5a1.39 1.39 0 0 1 1.6 .6v-.7h.2v1l-.5-.3a.85 .85 0 0 0-1.2-.4v.3l.3 .2v.2l-.4-.2a.47 .47 0 0 1 0-.7z" fill-rule="evenodd"/>
<path d="M176.5 200v.1l1.2 .8h.3v-.7h.4v-.2h-.4v-.2h-.3v.2zM176.8 200.2h.9v.5z" fill-rule="evenodd"/>
<path d="M252 207.1l-.1 .5a1.45 1.45 0 0 0 2 0 .62 .62 0 0 0-.7-.7 .62 .62 0 0 0-.6 .7l.2 .2a.47 .47 0 0 1-.5 0 .47 .47 0 0 1-.2-.5l.2-.1v-.2zM252.8 207.3a.42 .42 0 0 1 .6-.2 .42 .42 0 0 1 .1 .6 .45 .45 0 0 1-.5 .1 .45 .45 0 0 1-.2-.5z" fill-rule="evenodd"/>
<path d="M252 205.9a.54 .54 0 0 0 0 .7 .54 .54 0 0 0 .6 .1h.9a.48 .48 0 0 0 .4-.6 .48 .48 0 0 0-.6-.4h-.9zM252.1 206.1a1.4 1.4 0 0 1 1.6 .1 1.24 1.24 0 0 1-1.7 0z" fill-rule="evenodd"/>
</g>
<path d="M64.6 110.2h46.2M179.7 109.7h72.6M309.3 109.7h78.8M65.2 227.2h43.9M180.3 227.3h70.4M309.8 227.3h76.6" fill="none" stroke="#000" stroke-width=".51"/>
<g font-size="3">
<text x="64.6" y="109.5">BEND TO THE RIGHT AHEAD</text>
<text x="179.7" y="109">DOUBLE BEND AHEAD, FIRST TO THE RIGHT</text>
<text x="309.3" y="109">SERIES OF BENDS FIRST, TO THE RIGHT AHEAD</text>
<text x="65.2" y="226.4">BEND TO THE LEFT AHEAD</text>
<text x="180.3" y="226.5">DOUBLE BEND AHEAD, FIRST TO THE LEFT</text>
<text x="309.8" y="226.6">SERIES OF BENDS FIRST, TO THE LEFT AHEAD</text>
</g>
<g font-size="2.5">
<text x="292.3" y="252.2">STANDARD</text>
<text x="313.9" y="252.2">DETAIL</text>
<text x="291.5" y="270.3">TRAFFIC WARNING SIGNS</text>
<text x="299" y="274.1">(SHEET 2 OF 9)</text>
<text x="358.2" y="273.4">LTA/SDRE14/17/TFW2</text>
<text x="401.2" y="273.4">-</text>
</g>
<text font-size="2.3" x="400.3" y="289.8">17-2</text>
<g font-size="2">
<text x="85.5" y="30.1">600</text>
<text x="217.5" y="30.1">600</text>
<text x="349.9" y="30.1">600</text>
<text x="181.3" y="39" transform="rotate(-45 181.3 39)">56</text>
<text x="362.9" y="44.2" transform="rotate(31 362.9 44.2)">157</text>
<text x="110" y="52.8" transform="rotate(-4 110 52.8)">30°</text>
<text x="189.2" y="50" transform="rotate(4 189.2 50)">45°</text>
<text x="328.3" y="62.1" transform="rotate(-60 328.3 62.1)">218</text>
<text x="361.3" y="71.5" transform="rotate(-60 361.3 71.5)">44</text>
<text x="93.5" y="81.4" transform="rotate(-30 93.5 81.4)">140</text>
<text x="356.9" y="79.3" transform="rotate(-60 356.9 79.3)">131</text>
<text x="69.1" y="84.6">10</text>
<text x="352.6" y="86.6" transform="rotate(-60 352.6 86.6)">44</text>
<text x="78.4" y="100.1">65</text>
<text x="83.9" y="100.1">44</text>
<text x="209.9" y="100.1">56</text>
<text x="216.7" y="100.1">80</text>
<text x="223.4" y="100.1">56</text>
<text x="61" y="117.4">BENDS TO THE RIGHT. IT MAY BE USED WITH</text>
<text x="61" y="114.4">THIS SIGN INDICATES THAT THE ROAD AHEAD</text>
<text x="175.1" y="117.4">WITH THE FIRST BEND TO THE RIGHT. IT MAY BE USED WITH A</text>
<text x="175.1" y="114.4">THIS SIGN INDICATES THAT THE ROAD AHEAD HAS A DOUBLE BEND,</text>
<text x="303.9" y="117.5">BENDS, WITH THE FIRST BEND TO THE RIGHT. IT MAY BE USED</text>
<text x="303.9" y="114.5">THIS SIGN INDICATES THAT THE ROAD AHEAD HAS A SERIES OF</text>
<text x="61" y="120.4">A SUPPLEMENTARY PLATE.</text>
<text x="175.1" y="120.4">SUPPLEMENTARY PLATE.</text>
<text x="303.9" y="120.5">WITH A SUPPLEMENTARY PLATE.</text>
<text x="86.5" y="148.3">600</text>
<text x="216.1" y="148.3">600</text>
<text x="251.4" y="156.1" transform="rotate(45 251.4 156.1)">56</text>
<text x="334.5" y="163.8" transform="rotate(-31 334.5 163.8)">157</text>
<text x="58.8" y="170.3" transform="rotate(4 58.8 170.3)">30°</text>
<text x="242.9" y="169.1" transform="rotate(-4 242.9 169.1)">45°</text>
<text x="371.7" y="178.8" transform="rotate(59 371.7 178.8)">218</text>
<text x="337.6" y="187.7" transform="rotate(60 337.6 187.7)">44</text>
<text x="341.7" y="194.9" transform="rotate(60 341.7 194.9)">130</text>
<text x="77" y="198.9" transform="rotate(30 77 198.9)">140</text>
<text x="99.3" y="202.3">10</text>
<text x="346.2" y="202.6" transform="rotate(60 346.2 202.6)">44</text>
<text x="88.3" y="218.3">44</text>
<text x="93.8" y="218.3">65</text>
<text x="209.9" y="218.3">56</text>
<text x="216.7" y="218.3">80</text>
<text x="223.5" y="218.3">56</text>
<text x="348.6" y="218.6">600</text>
<text x="61.7" y="231.7">THIS SIGN INDICATES THAT THE ROAD AHEAD</text>
<text x="175.3" y="231.6">THIS SIGN INDICATES THAT THE ROAD AHEAD HAS A DOUBLE BEND,</text>
<text x="303.7" y="231.4">THIS SIGN INDICATES THAT THE ROAD AHEAD HAS A SERIES OF</text>
<text x="61.7" y="237.7">A SUPPLEMENTARY PLATE.</text>
<text x="61.7" y="234.7">BENDS TO THE LEFT. IT MAY BE USED WITH</text>
<text x="175.3" y="237.6">SUPPLEMENTARY PLATE.</text>
<text x="175.3" y="234.6">WITH THE FIRST BEND TO THE LEFT. IT MAY BE USED WITH A</text>
<text x="303.7" y="237.4">WITH A SUPPLEMENTARY PLATE.</text>
<text x="303.7" y="234.4">BENDS WITH THE FIRST BEND TO THE LEFT. IT MAY BE USED</text>
</g>
<g font-size="1.8">
<text x="333.2" y="269.5">DRAWING NO.</text>
<text x="397.9" y="269.5">REV.</text>
<text x="333.2" y="279.5">DATE OF ISSUE</text>
<text x="358.2" y="279.5">SCALE</text>
<text x="383.2" y="279.5">SHEET NO.</text>
<text x="337.3" y="283.8">1st APR 2014</text>
<text x="365.1" y="283.8">1:10</text>
<text x="389.9" y="283.9">2 OF 9</text>
</g>
<g font-size="1.7">
<text x="267.2" y="284.3">REV.</text>
<text x="276.8" y="284.3">DATE</text>
</g>
</svg>
